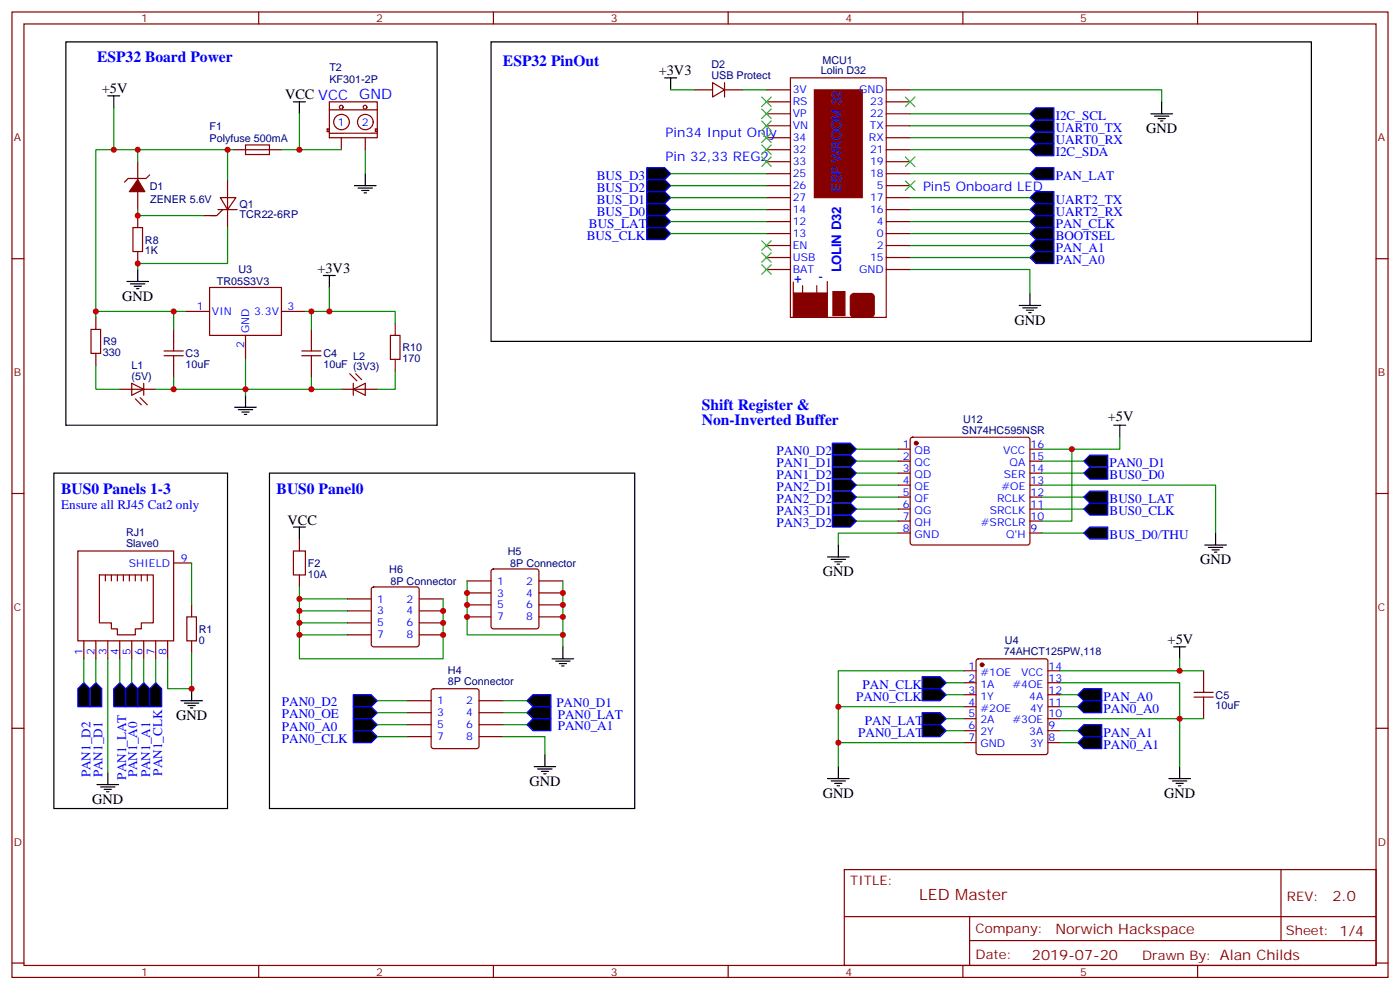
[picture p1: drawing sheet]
<svg xmlns="http://www.w3.org/2000/svg" width="412mm" height="292mm" viewBox="0 0 412 292" stroke-linecap="round" stroke-linejoin="round" font-family="sans-serif">
<path d="M19.4 12.3h109.4v112.9h-109.4zM144.6 12.3h241.7v88.2h-241.7zM15.9 139.3h51.1v98.8h-51.1zM79.4 139.3h107.6v98.8h-107.6z" fill="none" stroke="#000" stroke-width=".35"/>
<g fill="none" stroke="#870000" stroke-width=".35">
<path d="M3.5 3.5h405.4v284.4h-405.4zM7.1 7.1h398.2v277.2h-398.2zM76.2 3.5v3.6M145.3 3.5v3.6M214.5 3.5v3.6M283.6 3.5v3.6M352.8 3.5v3.6M96.4 37.9h.5v.9h-.5zM97 30h14.1v10.6h-14.1zM97 32.3h14.2M110.6 38h.5v.7h-.5zM111.1 39.2h-14.1"/>
<path d="M204.6 26.5h5.3M209.9 24.3l3.5 2.2-3.5 2.1zM213.4 26.5h5.3M213.4 24.3v4.3M225.8 26.5h7M225.8 30h7M225.8 33.5h7M225.8 37h7M232.8 22.9h28.3v70.6h-28.3zM261.1 26.5h7M261.1 30h7M261.1 33.5h7"/>
<path d="M261.1 37h7M40.6 47.6v5.3M40.6 56.4v5.3M44.1 51.5l-1.1 1.1h-5.3l-1 1M64.9 58.2h4.6l-2.5 3.5zM67 52.9v14.1M68.8 44.1h14.1M72.3 42.7h7.1v2.8h-7.1zM100.5 40.6v3.5M107.6 40.6v3.5M225.8 40.6h7M225.8 44.1h7"/>
<path d="M225.8 47.6h7M225.8 51.2h7M225.8 54.7h7M225.8 58.2h7M261.1 40.6h7M261.1 44.1h7M261.1 47.6h7M261.1 51.2h7M261.1 54.7h7M261.1 58.2h7M3.5 76.2h3.6M39.2 67h2.8v7.1h-2.8z"/>
<path d="M40.6 63.5v3.5M40.6 74.1v3.5M60 63.5h3.5M64.2 61.7h5.6M65.6 61.7l-1.7 1.8h-1.8M225.8 61.7h7M225.8 65.3h7M225.8 68.8h7M225.8 72.3h7M225.8 75.8h7M225.8 79.4h7M261.1 61.7h7"/>
<path d="M261.1 65.3h7M261.1 68.8h7M261.1 72.3h7M261.1 75.8h7M261.1 79.4h7M405.3 76.2h3.6M26.8 97h2.8v7.1h-2.8zM28.2 93.5v3.5M51.2 97v6.4M54.7 91.7h7M61.7 84.7h21.2v14.1h-21.2zM72.3 98.8v7"/>
<path d="M82.9 91.7h7.1M91.7 97v6.4M115 98.8h2.8v7h-2.8zM116.4 95.2v3.6M233.7 83.1v3.1M236.4 84.1v4.9M240.6 84.1v4.9M243.7 82.9v3.4M28.2 104.1v3.5M35.3 114.7h10.6M38.8 112.9l3.5 1.8-3.5 1.7zM39.9 117.5l1.7 1.7"/>
<path d="M41.3 117.1l2.1 2.1M42.3 112.9v3.5M48.3 104.8h5.7M48.3 103.4h5.7M51.2 104.8v6.3M88.9 104.8h5.6M88.9 103.4h5.6M91.7 104.8v6.3M100.5 114.7h10.6M103 110.1l2.1 2.1M104.1 114.7l3.5-1.8v3.5zM104.1 112.9v3.5"/>
<path d="M104.8 110.1l1.7 1.7M116.4 105.8v3.6M264.6 132.3h3.5M264.6 135.8h3.5M264.6 139.3h3.5M268.3 129l.5-.2h33.9l.5 .2 .2 .5v30.3l-.2 .5-.5 .2h-33.9l-.5-.2-.2-.5v-30.3zM303.4 132.3h3.5M303.4 135.8h3.5M303.4 139.3h3.5M3.5 145.3h3.6M88.2 158.8v3.5M264.6 142.9h3.5"/>
<path d="M264.6 146.4h3.5M264.6 149.9h3.5M264.6 153.5h3.5M264.6 157h3.5M303.4 142.9h3.5M303.4 146.4h3.5M303.4 149.9h3.5M303.4 153.5h3.5M303.4 157h3.5M405.3 145.3h3.6M22.9 162.3h28.3v26.4h-28.3zM29.3 169.3h15.9v14.1h-3.6v1.8h-1.7v1.8h-5.3v-1.8h-1.8v-1.8h-3.5z"/>
<path d="M31 169.3v1.8M32.8 169.3v1.8M34.6 169.3v1.8M36.3 169.3v1.8M38.1 169.3v1.8M39.9 169.3v1.8M41.6 169.3v1.8M43.4 169.3v1.8M51.2 165.8h5.2M56.4 178.2v3.5M86.4 162.3h3.6v7h-3.6zM88.2 169.3v3.6"/>
<path d="M102.3 176.4h7.1M102.3 179.9h7.1M109.6 173.1l.5-.2h12.7l.5 .2 .2 .5v16.2l-.3 .5-.4 .2h-12.7l-.5-.2-.2-.5v-16.2zM123.5 176.4h7M123.5 179.9h7M137.6 171.1h7M137.6 174.6h7M137.6 178.2h7M144.9 167.8l.4-.2h12.7l.5 .2 .2 .5v16.2l-.2 .5-.5 .2h-12.7l-.5-.2-.2-.5v-16.2zM158.7 171.1h7.1M158.7 174.6h7.1M158.7 178.2h7.1"/>
<path d="M24.7 188.7v5.3M28.2 188.7v5.3M31.7 188.7v5.3M35.3 188.7v5.3M38.8 188.7v5.3M42.3 188.7v5.3M45.9 188.7v5.3M49.4 188.7v5.3M55 181.7h2.9v7h-2.9zM56.4 188.7v3.6M102.3 183.4h7.1M102.3 187h7.1"/>
<path d="M123.5 183.4h7M123.5 187h7M137.6 181.7h7M158.7 181.7h7.1M284 197.6h3.5M287.7 194.2l.5-.2h19.8l.5 .2 .2 .5v26.8l-.3 .5-.4 .2h-19.8l-.5-.2-.2-.5v-26.8zM308.7 197.6h3.5M354.5 197.6v6.3M3.5 214.5h3.6M119.9 206.4h7.1M119.9 209.9h7.1M119.9 213.4h7.1"/>
<path d="M119.9 217h7.1M127.2 203.1l.5-.3h12.7l.5 .3 .2 .5v16.2l-.2 .5-.5 .2h-12.7l-.5-.2-.2-.5v-16.2zM141.1 206.4h7.1M141.1 209.9h7.1M141.1 213.4h7.1M141.1 217h7.1M284 201.1h3.5M284 204.6h3.5M284 208.1h3.5M284 211.7h3.5M284 215.2h3.5M284 218.7h3.5"/>
<path d="M308.7 201.1h3.5M308.7 204.6h3.5M308.7 208.1h3.5M308.7 211.7h3.5M308.7 215.2h3.5M308.7 218.7h3.5M351.7 205.3h5.7M351.7 203.9h5.7M354.5 205.3v6.4M405.3 214.5h3.6M248.7 256.1h156.6v28.2h-156.6zM377.3 256.1v20.9"/>
<path d="M248.7 270h156.5M285.6 277h119.6M285.6 270v14.1M3.5 283.6h3.6M76.2 284.3v3.6M145.3 284.3v3.6M214.5 284.3v3.6M283.6 284.3v3.6M352.8 284.3v3.6M405.3 283.6h3.6"/>
<circle cx="100.5" cy="31.6" r=".56"/>
<circle cx="100.6" cy="35.9" r="2.28"/>
<circle cx="107.5" cy="31.6" r=".56"/>
<circle cx="107.6" cy="35.9" r="2.28"/>
</g>
<g fill="#870000" stroke="#870000" stroke-width=".35">
<path d="M239.9 26.5h14.1v31.7h-14.1z"/>
<path d="M250.7 86.9l.8-.5h5l.6 .2 .4 .9v4.9l-.2 .7-.8 .4h-5l-.6-.2-.4-.9v-4.9z"/>
<path d="M245.4 85.9h3.5v7.1h-3.5z"/>
<path d="M233.7 86.3h10v7h-10z"/>
<path d="M246.6 88.6a1.14 1.14 0 0 1 1.7 1 1.14 1.14 0 0 1-1.7 1l-.4-1z"/>
<path d="M40.6 52.9l2.1 3.5h-4.6z"/>
<circle cx="269.9" cy="130.5" r=".53"/>
<circle cx="289.3" cy="195.8" r=".53"/>
</g>
<g fill="#000" stroke="#000" stroke-width=".35">
<path d="M31.7 28.2h3.6zM33.5 28.2v3.6zM86.4 30h3.6zM88.2 30v3.5zM195.8 22.9h3.5zM197.6 22.9v3.6zM339 33.5h6.4zM340.1 34.2h4.2zM341.1 34.9h2.2zM341.8 35.6h.7zM342.2 30v3.5zM104.4 54.7h6.4z"/>
<path d="M105.5 55.4h4.2zM106.5 56.1h2.2zM107.2 56.8h.7zM107.6 51.2v3.5zM37.4 82.9h6.3zM38.5 83.6h4.2zM39.5 84.3h2.1zM40.2 85h.7zM40.6 79.4v3.5zM95.2 81.1h3.6zM97 81.1v3.6zM300.2 90h6.4z"/>
<path d="M301.3 90.7h4.2zM302.3 91.4h2.1zM303 92.1h.7zM303.4 86.4v3.6zM69.1 119.9h6.4zM72.3 116.4v3.5zM70.2 120.7h4.2zM71.3 121.4h2.1zM72 122.1h.7zM328.1 125.2h3.5zM329.8 125.2v3.6zM86.4 155.2h3.6z"/>
<path d="M88.2 155.2v3.6zM243.8 164h6.3zM244.8 164.7h4.3zM245.9 165.5h2.1zM246.6 166.2h.7zM246.9 160.5v3.5zM354.9 160.5h6.3zM356 161.2h4.2zM357 161.9h2.1zM357.7 162.6h.7zM358.1 157v3.5zM162.6 194h6.4z"/>
<path d="M163.7 194.7h4.2zM164.7 195.4h2.2zM165.5 196.1h.7zM165.8 190.5v3.5zM345.7 190.5h3.5zM347.5 190.5v3.5zM53.3 206.4h6.3zM54.3 207.1h4.3zM55.4 207.8h2.1zM56.1 208.5h.7zM56.4 202.8v3.6zM28.6 231.1h6.3z"/>
<path d="M29.6 231.8h4.3zM30.7 232.5h2.1zM31.4 233.2h.7zM31.7 227.5v3.6zM157.3 225.8h6.4zM158.4 226.5h4.2zM159.5 227.2h2.1zM160.2 227.9h.7zM160.5 222.2v3.6zM243.8 229.3h6.3zM244.8 230h4.3zM245.9 230.7h2.1z"/>
<path d="M246.6 231.4h.7zM246.9 225.8v3.5zM344.3 229.3h6.4zM345.4 230h4.2zM346.4 230.7h2.1zM347.1 231.4h.7zM347.5 225.8v3.5z"/>
</g>
<g fill="#000" stroke="#00f" stroke-width=".35">
<path d="M305.2 35.3h5.2v3.5h-5.2l-1.8-1.8zM305.2 31.8h5.2v3.5h-5.2l-1.8-1.8zM190.5 56.4h5.3l1.8 1.8-1.8 1.8h-5.3zM190.5 52.9h5.3l1.8 1.8-1.8 1.7h-5.3zM190.5 49.4h5.3l1.8 1.8-1.8 1.7h-5.3zM303.4 58.2l1.8-1.8h5.2v3.6h-5.2zM303.4 51.2l1.8-1.8h5.2v3.5h-5.2zM305.2 42.3h5.2v3.6h-5.2l-1.8-1.8zM303.4 40.6l1.8-1.8h5.2v3.5h-5.2zM190.5 67h5.3l1.8 1.8-1.8 1.8h-5.3zM190.5 63.5h5.3l1.8 1.8-1.8 1.7h-5.3zM190.5 60h5.3l1.8 1.7-1.8 1.8h-5.3z"/>
<path d="M305.2 74.1h5.2v3.5h-5.2l-1.8-1.8zM303.4 72.3l1.8-1.7h5.2v3.5h-5.2zM305.2 67h5.2v3.6h-5.2l-1.8-1.8zM305.2 63.5h5.2v3.5h-5.2l-1.8-1.7zM305.2 60h5.2v3.5h-5.2l-1.8-1.8zM245.2 130.5h5.3l1.7 1.8-1.7 1.8h-5.3zM245.2 134.1h5.3l1.7 1.7-1.7 1.8h-5.3zM245.2 137.6h5.3l1.7 1.7-1.7 1.8h-5.3zM319.3 135.8l1.7-1.7h5.3v3.5h-5.3zM321 137.6h5.3v3.5h-5.3l-1.7-1.8zM245.2 141.1h5.3l1.7 1.8-1.7 1.7h-5.3zM245.2 144.6h5.3l1.7 1.8-1.7 1.8h-5.3z"/>
<path d="M245.2 148.2h5.3l1.7 1.7-1.7 1.8h-5.3zM245.2 151.7h5.3l1.7 1.8-1.7 1.7h-5.3zM321 148.2h5.3v3.5h-5.3l-1.7-1.8zM321 144.6h5.3v3.6h-5.3l-1.7-1.8zM321 155.2h5.3v3.6h-5.3l-1.7-1.8zM24.7 201.1l1.8 1.7v5.3h-3.6v-5.3zM28.2 201.1l1.8 1.7v5.3h-3.5v-5.3zM35.3 201.1l1.7 1.7v5.3h-3.5v-5.3zM38.8 201.1l1.8 1.7v5.3h-3.6v-5.3zM42.3 201.1l1.8 1.7v5.3h-3.5v-5.3zM45.9 201.1l1.7 1.7v5.3h-3.5v-5.3zM104.1 204.6h5.3l1.7 1.8-1.7 1.7h-5.3z"/>
<path d="M104.1 208.1h5.3l1.7 1.8-1.7 1.8h-5.3zM104.1 211.7h5.3l1.7 1.7-1.7 1.8h-5.3zM104.1 215.2h5.3l1.7 1.8-1.7 1.7h-5.3zM157 204.6h5.3v3.5h-5.3l-1.8-1.7zM155.2 209.9l1.8-1.8h5.3v3.6h-5.3zM155.2 213.4l1.8-1.7h5.3v3.5h-5.3zM271.6 199.3h5.3l1.8 1.8-1.8 1.7h-5.3zM271.6 209.9h5.3l1.8 1.8-1.8 1.7h-5.3zM271.6 202.8h5.3l1.8 1.8-1.8 1.8h-5.3zM271.6 213.4h5.3l1.8 1.8-1.8 1.8h-5.3zM319.3 202.8h5.3v3.6h-5.3l-1.8-1.8zM319.3 213.4h5.3v3.6h-5.3l-1.8-1.8z"/>
<path d="M317.5 208.1l1.8-1.7h5.3v3.5h-5.3zM319.3 217h5.3v3.5h-5.3l-1.8-1.8z"/>
</g>
<g fill="none" stroke="#008700" stroke-width=".35">
<path d="M33.5 31.8v12.3M88.2 33.5v10.6h12.3M197.6 26.5h7M218.7 26.5h7.1M268.1 26.5h74.1v3.5M268.1 33.5h35.3M268.1 37h35.3M40.6 44.1v3.5M67 44.1v8.8M68.8 44.1h-40.6v47.6M82.9 44.1h5.3M107.6 44.1v7.1"/>
<path d="M197.6 58.2h28.2M197.6 54.7h28.2M197.6 51.2h28.2M268.1 58.2h35.3M268.1 51.2h35.3M268.1 44.1h35.3M268.1 40.6h35.3M40.6 61.7v1.8h19.4M67 67v10.6h-26.4v1.8M197.6 68.8h28.2M197.6 65.3h28.2M197.6 61.7h28.2"/>
<path d="M268.1 79.4h35.3v7M268.1 68.8h35.3M268.1 65.3h35.3M268.1 61.7h35.3M268.1 75.8h35.3M268.1 72.3h35.3M51.2 91.7h-23v1.8M54.7 91.7h-3.5v5.3M90 91.7h26.4v3.5M91.7 91.7v5.3M97 84.7v7M28.2 107.6v7.1h7.1"/>
<path d="M51.2 111.1v3.6M72.3 105.8v10.6M91.7 111.1v3.6h-45.8M91.7 114.7h8.8M116.4 109.4v5.3h-5.3M252.2 132.3h12.4M252.2 135.8h12.4M252.2 139.3h12.4M306.9 135.8h12.4M306.9 139.3h12.4M315.7 132.3v21.2h-8.8M329.8 128.8v3.5h-22.9"/>
<path d="M252.2 142.9h12.4M252.2 146.4h12.4M252.2 149.9h12.4M252.2 153.5h12.4M264.6 157h-17.7v3.5M306.9 142.9h51.2v14.1M306.9 146.4h12.4M306.9 149.9h12.4M306.9 157h12.4M56.4 165.8v12.4M88.2 172.9v3.5h14.1M88.2 176.4v10.6"/>
<path d="M88.2 179.9h14.1M130.5 176.4v17.6h-42.3v-7h14.1M137.6 171.1v15.9h28.2v-15.9M24.7 194v7.1M28.2 194v7.1M31.7 194v33.5M35.3 194v7.1M38.8 194v7.1M42.3 194v7.1M45.9 194v7.1M56.4 192.3v10.5h-7v-8.8M88.2 183.4h14.1"/>
<path d="M165.8 187v3.5M284 197.6h-37.1v28.2M347.5 194v3.6h-35.3M347.5 197.6h7M111.1 213.4h8.8M111.1 209.9h8.8M111.1 206.4h8.8M111.1 217h8.8M148.2 217h12.3v5.2M148.2 213.4h7M148.2 209.9h7M148.2 206.4h7"/>
<path d="M246.9 208.1h37.1M246.9 218.7h37.1M278.7 204.6h5.3M278.7 215.2h5.3M278.7 201.1h5.3M278.7 211.7h5.3M312.2 201.1h35.3v10.6h-35.3M312.2 204.6h5.3M312.2 215.2h5.3M312.2 208.1h5.3M312.2 218.7h5.3M354.5 211.7h-7v14.1"/>
</g>
<g fill="#c00">
<circle cx="88.2" cy="179.9" r=".88"/>
<circle cx="88.2" cy="187" r=".88"/>
<circle cx="88.2" cy="176.4" r=".88"/>
<circle cx="130.5" cy="187" r=".88"/>
<circle cx="97" cy="91.7" r=".88"/>
<circle cx="91.7" cy="114.7" r=".88"/>
<circle cx="51.2" cy="114.7" r=".88"/>
<circle cx="67" cy="44.1" r=".88"/>
<circle cx="88.2" cy="44.1" r=".88"/>
<circle cx="347.5" cy="197.6" r=".88"/>
<circle cx="246.9" cy="208.1" r=".88"/>
<circle cx="315.7" cy="132.3" r=".88"/>
<circle cx="347.5" cy="211.7" r=".88"/>
<circle cx="246.9" cy="218.7" r=".88"/>
<circle cx="40.6" cy="44.1" r=".88"/>
<circle cx="56.4" cy="202.8" r=".88"/>
<circle cx="165.8" cy="178.2" r=".88"/>
<circle cx="165.8" cy="174.6" r=".88"/>
<circle cx="137.6" cy="181.7" r=".88"/>
<circle cx="137.6" cy="178.2" r=".88"/>
<circle cx="137.6" cy="174.6" r=".88"/>
<circle cx="165.8" cy="187" r=".88"/>
<circle cx="165.8" cy="181.7" r=".88"/>
<circle cx="40.6" cy="63.5" r=".88"/>
<circle cx="40.6" cy="77.6" r=".88"/>
<circle cx="130.5" cy="183.4" r=".88"/>
<circle cx="130.5" cy="179.9" r=".88"/>
<circle cx="51.2" cy="91.7" r=".88"/>
<circle cx="72.3" cy="114.7" r=".88"/>
<circle cx="91.7" cy="91.7" r=".88"/>
<circle cx="28.2" cy="91.7" r=".88"/>
<circle cx="33.5" cy="44.1" r=".88"/>
<circle cx="88.2" cy="183.4" r=".88"/>
</g>
<g fill="none" stroke="#3c3" stroke-width=".35">
<path d="M224.4 28.6l2.8 2.8M224.4 32.1l2.8 2.8M224.4 35.6l2.8 2.9M224.4 39.2l2.8 2.8M227.2 28.6l-2.8 2.8M227.2 32.1l-2.8 2.8M227.2 35.6l-2.8 2.9M227.2 39.2l-2.8 2.8M266.7 28.6l2.8 2.8M269.5 28.6l-2.8 2.8M224.4 46.2l2.8 2.8M224.4 42.7l2.8 2.8"/>
<path d="M227.2 46.2l-2.8 2.8M227.2 42.7l-2.8 2.8M266.7 53.3l2.8 2.8M266.7 46.2l2.8 2.8M269.5 53.3l-2.8 2.8M269.5 46.2l-2.8 2.8M224.4 70.9l2.8 2.8M224.4 74.4l2.8 2.9M224.4 78l2.8 2.8M227.2 70.9l-2.8 2.8M227.2 74.4l-2.8 2.9M227.2 78l-2.8 2.8"/>
</g>
<g font-size="4.6" fill="#00f">
<text x="28.6" y="18.3">ESP32 Board Power</text>
<text x="148.2" y="19.4">ESP32 PinOut</text>
<text x="206.7" y="120.7">Shift Register &amp;</text>
<text x="206.7" y="125.2">Non-Inverted Buffer</text>
<text x="18" y="145.3">BUS0 Panels 1-3</text>
<text x="81.5" y="145.3">BUS0 Panel0</text>
</g>
<text font-size="4.6" fill="#800" x="270.8" y="265.1">LED Master</text>
<g font-size="4.2">
<text x="194" y="22.2">+3V3</text>
<text x="30" y="27.5">+5V</text>
<text x="84" y="29.3">VCC VCC</text>
<text x="337.6" y="39.2">GND</text>
<text x="93.5" y="80.4">+3V3</text>
<text x="36" y="88.5">GND</text>
<text x="298.8" y="95.6">GND</text>
<text x="326.3" y="124">+5V</text>
<text x="84.7" y="154.5">VCC</text>
<text x="353.5" y="166.2">GND</text>
<text x="242.4" y="169.7">GND</text>
<text x="344" y="189.8">+5V</text>
<text x="51.9" y="212">GND</text>
<text x="155.9" y="231.4">GND</text>
<text x="27.2" y="236.7">GND</text>
<text x="242.4" y="234.9">GND</text>
<text x="342.9" y="234.9">GND</text>
</g>
<text font-size="4.2" fill="#00f" x="105.8" y="29.3">GND</text>
<g font-size="4.2" fill="#800">
<text x="392.5" y="265.4">2.0</text>
<text x="310.9" y="274.9">Norwich Hackspace</text>
<text x="304" y="282.7">2019-07-20</text>
</g>
<g font-size="3.9" fill="#00f">
<text x="311" y="35.3">I2C_SCL</text>
<text x="196" y="40.3">Pin34 Input Only</text>
<text x="311" y="38.8">UART0_TX</text>
<text x="196" y="47.4">Pin 32,33 REG2</text>
<text x="311" y="45.9">I2C_SDA</text>
<text x="311" y="42.3">UART0_RX</text>
<text x="175.8" y="52.9">BUS_D3</text>
<text x="311" y="52.9">PAN_LAT</text>
<text x="175.8" y="60">BUS_D1</text>
<text x="175.8" y="56.4">BUS_D2</text>
<text x="247.8" y="56.6" transform="rotate(-90 247.8 56.6)">ESP WROOM 32</text>
<text x="271.9" y="56.2">Pin5 Onboard LED</text>
<text x="311" y="60">UART2_TX</text>
<text x="175.8" y="63.5">BUS_D0</text>
<text x="311" y="63.5">UART2_RX</text>
<text x="172.8" y="70.6">BUS_CLK</text>
<text x="173.5" y="67">BUS_LAT</text>
<text x="311" y="70.6">BOOTSEL</text>
<text x="311" y="67">PAN_CLK</text>
<text x="311" y="77.6">PAN_A0</text>
<text x="311" y="74.1">PAN_A1</text>
<text x="233.9" y="83.3">+</text>
<text x="241.1" y="82.9">-</text>
<text x="247.7" y="80.2" transform="rotate(-90 247.7 80.2)">LOLIN D32</text>
<text x="228.7" y="134.1">PAN0_D2</text>
<text x="228.7" y="137.6">PAN1_D1</text>
<text x="326.8" y="137.6">PAN0_D1</text>
<text x="228.7" y="141.1">PAN1_D2</text>
<text x="326.8" y="141.1">BUS0_D0</text>
<text x="18" y="149.9">Ensure all RJ45 Cat2 only</text>
<text x="228.7" y="144.6">PAN2_D1</text>
<text x="228.7" y="148.2">PAN2_D2</text>
<text x="326.8" y="148.2">BUS0_LAT</text>
<text x="228.7" y="151.7">PAN3_D1</text>
<text x="228.7" y="155.2">PAN3_D2</text>
<text x="326.8" y="151.7">BUS0_CLK</text>
<text x="326.8" y="158.8">BUS_D0/THU</text>
<text x="254.1" y="202.8">PAN_CLK</text>
<text x="83" y="208">PAN0_D2</text>
<text x="163.9" y="208.2">PAN0_D1</text>
<text x="252.2" y="206.4">PAN0_CLK</text>
<text x="325.1" y="206.4">PAN_A0</text>
<text x="325.1" y="209.9">PAN0_A0</text>
<text x="83" y="211.5">PAN0_OE</text>
<text x="83" y="215.4">PAN0_A0</text>
<text x="164.3" y="211.8">PAN0_LAT</text>
<text x="164.3" y="214.9">PAN0_A1</text>
<text x="254.8" y="213.4">PAN_LAT</text>
<text x="83" y="218.9">PAN0_CLK</text>
<text x="252.8" y="217">PAN0_LAT</text>
<text x="325.1" y="217">PAN_A1</text>
<text x="325.1" y="220.5">PAN0_A1</text>
<text x="26.6" y="229" transform="rotate(-90 26.6 229)">PAN1_D2</text>
<text x="30.2" y="229" transform="rotate(-90 30.2 229)">PAN1_D1</text>
<text x="37.2" y="229.6" transform="rotate(-90 37.2 229.6)">PAN1_LAT</text>
<text x="40.4" y="229" transform="rotate(-90 40.4 229)">PAN1_A0</text>
<text x="44.3" y="229" transform="rotate(-90 44.3 229)">PAN1_A1</text>
<text x="47.8" y="228.4" transform="rotate(-90 47.8 228.4)">PAN1_CLK</text>
</g>
<g font-size="3.9" fill="#800">
<text x="250.5" y="260.7">TITLE:</text>
<text x="379.1" y="265.4">REV:</text>
<text x="287.4" y="274.9">Company:</text>
<text x="378.7" y="275.5">Sheet: 1/4</text>
<text x="287.4" y="282.6">Date:</text>
<text x="336.4" y="282.7">Drawn By: Alan Childs</text>
</g>
<g font-size="3.2" fill="#800">
<text x="41.6" y="6.5">1</text>
<text x="110.8" y="6.5">2</text>
<text x="179.9" y="6.5">3</text>
<text x="249.1" y="6.5">4</text>
<text x="318.2" y="6.5">5</text>
<text x="4.1" y="41.6">A</text>
<text x="405.9" y="41.6">A</text>
<text x="4.1" y="110.8">B</text>
<text x="405.9" y="110.8">B</text>
<text x="4.1" y="179.9">C</text>
<text x="405.9" y="179.9">C</text>
<text x="4.1" y="249.1">D</text>
<text x="405.9" y="249.1">D</text>
<text x="41.6" y="287.3">1</text>
<text x="110.8" y="287.3">2</text>
<text x="179.9" y="287.3">3</text>
<text x="249.1" y="287.3">4</text>
<text x="318.2" y="287.3">5</text>
</g>
<g font-size="3.2" fill="#000080">
<text x="97" y="21">T2</text>
<text x="209.5" y="23.3">USB Protect</text>
<text x="209.5" y="20.1">D2</text>
<text x="241.8" y="21.9">Lolin D32</text>
<text x="242.3" y="18.9">MCU1</text>
<text x="97" y="24.5">KF301-2P</text>
<text x="61.7" y="41.8">Polyfuse 500mA</text>
<text x="61.7" y="38.3">F1</text>
<text x="44.1" y="55.9">D1</text>
<text x="44.2" y="59.8">ZENER 5.6V</text>
<text x="70.6" y="64.3">TCR22-6RP</text>
<text x="70.6" y="61.2">Q1</text>
<text x="42.7" y="71.7">R8</text>
<text x="42.7" y="74.8">1K</text>
<text x="63.9" y="84">TR05S3V3</text>
<text x="70.2" y="80.4">U3</text>
<text x="30.3" y="101.7">R9</text>
<text x="30.3" y="104.9">330</text>
<text x="54.7" y="105.2">C3</text>
<text x="95.2" y="105.2">C4</text>
<text x="104" y="105.9">L2</text>
<text x="118.5" y="106.6">170</text>
<text x="118.5" y="103.4">R10</text>
<text x="38.7" y="111.8">(5V)</text>
<text x="38.7" y="108.7">L1</text>
<text x="54.7" y="108.4">10uF</text>
<text x="95.2" y="108.4">10uF (3V3)</text>
<text x="283.7" y="124.5">U12</text>
<text x="283.3" y="127.7">SN74HC595NSR</text>
<text x="37.1" y="158">RJ1</text>
<text x="37.1" y="161.2">Slave0</text>
<text x="90.7" y="166.9">F2</text>
<text x="149.6" y="163.3">H5</text>
<text x="150.3" y="166.9">8P Connector</text>
<text x="90.7" y="170.1">10A</text>
<text x="114.7" y="168.8">H6</text>
<text x="115" y="172.2">8P Connector</text>
<text x="58.6" y="189.6">0</text>
<text x="58.6" y="186.3">R1</text>
<text x="296" y="189.8">U4</text>
<text x="295.7" y="193">74AHCT125PW,118</text>
<text x="131.9" y="201.8">8P Connector</text>
<text x="132" y="198.6">H4</text>
<text x="358.1" y="208.9">10uF</text>
<text x="358.1" y="205.8">C5</text>
</g>
<g font-size="3.2" fill="#00f">
<text x="233.5" y="27.5">3V</text>
<text x="253.1" y="27.5">GND</text>
<text x="233.5" y="31">RS</text>
<text x="233.5" y="34.6">VP</text>
<text x="256.3" y="31">23</text>
<text x="256.3" y="34.6">22</text>
<text x="99.5" y="37">1</text>
<text x="106.6" y="37">2</text>
<text x="233.5" y="38.1">VN</text>
<text x="233.5" y="41.6">34</text>
<text x="256" y="41.6">RX</text>
<text x="256.2" y="38.1">TX</text>
<text x="233.5" y="45.2">32</text>
<text x="256.3" y="45.2">21</text>
<text x="233.5" y="48.7">33</text>
<text x="233.5" y="52.2">25</text>
<text x="256.3" y="48.7">19</text>
<text x="256.3" y="52.2">18</text>
<text x="233.5" y="55.7">26</text>
<text x="233.5" y="59.3">27</text>
<text x="256.3" y="59.3">17</text>
<text x="258.3" y="55.7">5</text>
<text x="233.5" y="62.8">14</text>
<text x="256.3" y="62.8">16</text>
<text x="233.5" y="66.3">12</text>
<text x="233.5" y="69.9">13</text>
<text x="258.3" y="66.3">4</text>
<text x="258.3" y="69.9">0</text>
<text x="233.5" y="73.4">EN</text>
<text x="233.5" y="76.9">USB</text>
<text x="256.3" y="76.9">15</text>
<text x="258.3" y="73.4">2</text>
<text x="233.5" y="80.4">BAT</text>
<text x="253.1" y="80.4">GND</text>
<text x="58" y="91.4">1</text>
<text x="62.4" y="92.8">VIN</text>
<text x="74.8" y="92.8">3.3V</text>
<text x="84.7" y="91.4">3</text>
<text x="73.4" y="98.1" transform="rotate(-90 73.4 98.1)">GND</text>
<text x="72" y="102.6" transform="rotate(-90 72 102.6)">2</text>
<text x="265.9" y="131.9">1</text>
<text x="303.6" y="131.9">16</text>
<text x="265.9" y="135.5">2</text>
<text x="269.4" y="133.7">QB</text>
<text x="269.4" y="137.2">QC</text>
<text x="295.5" y="133.7">VCC</text>
<text x="297.4" y="137.2">QA</text>
<text x="303.6" y="135.5">15</text>
<text x="265.9" y="139">3</text>
<text x="265.9" y="142.5">4</text>
<text x="269.4" y="140.8">QD</text>
<text x="295.7" y="140.8">SER</text>
<text x="303.6" y="142.5">13</text>
<text x="303.6" y="139">14</text>
<text x="265.9" y="146.1">5</text>
<text x="265.9" y="149.6">6</text>
<text x="269.4" y="144.3">QE</text>
<text x="269.4" y="147.8">QF</text>
<text x="293.7" y="147.8">RCLK</text>
<text x="295" y="144.3">#OE</text>
<text x="303.6" y="149.6">11</text>
<text x="303.6" y="146.1">12</text>
<text x="265.9" y="153.1">7</text>
<text x="269.4" y="151.3">QG</text>
<text x="269.4" y="154.9">QH</text>
<text x="288.9" y="154.9">#SRCLR</text>
<text x="291.5" y="151.3">SRCLK</text>
<text x="303.6" y="153.1">10</text>
<text x="265.9" y="156.6">8</text>
<text x="269.4" y="158.4">GND</text>
<text x="296.4" y="158.4">Q'H</text>
<text x="303.6" y="156.6">9</text>
<text x="38" y="166.9">SHIELD</text>
<text x="53.3" y="165.5">9</text>
<text x="146.4" y="172.2">1</text>
<text x="155" y="172.2">2</text>
<text x="111.1" y="177.4">1</text>
<text x="119.7" y="177.4">2</text>
<text x="146.4" y="175.7">3</text>
<text x="146.4" y="179.2">5</text>
<text x="155" y="175.7">4</text>
<text x="155" y="179.2">6</text>
<text x="111.1" y="181">3</text>
<text x="111.1" y="184.5">5</text>
<text x="119.7" y="181">4</text>
<text x="119.7" y="184.5">6</text>
<text x="146.4" y="182.7">7</text>
<text x="155" y="182.7">8</text>
<text x="111.1" y="188">7</text>
<text x="119.7" y="188">8</text>
<text x="24.3" y="192.9" transform="rotate(-90 24.3 192.9)">1</text>
<text x="27.9" y="192.9" transform="rotate(-90 27.9 192.9)">2</text>
<text x="31.4" y="192.9" transform="rotate(-90 31.4 192.9)">3</text>
<text x="34.9" y="192.9" transform="rotate(-90 34.9 192.9)">4</text>
<text x="38.5" y="192.9" transform="rotate(-90 38.5 192.9)">5</text>
<text x="42" y="192.9" transform="rotate(-90 42 192.9)">6</text>
<text x="45.5" y="192.9" transform="rotate(-90 45.5 192.9)">7</text>
<text x="49" y="192.9" transform="rotate(-90 49 192.9)">8</text>
<text x="285.3" y="197.2">1</text>
<text x="308.9" y="197.2">14</text>
<text x="285.3" y="200.7">2</text>
<text x="288.8" y="199">#1OE</text>
<text x="288.8" y="202.5">1A</text>
<text x="298.3" y="202.5">#4OE</text>
<text x="300.8" y="199">VCC</text>
<text x="308.9" y="200.7">13</text>
<text x="128.8" y="207.4">1</text>
<text x="137.3" y="207.4">2</text>
<text x="285.3" y="204.3">3</text>
<text x="285.3" y="207.8">4</text>
<text x="288.8" y="206">1Y</text>
<text x="288.8" y="209.6">#2OE</text>
<text x="303.2" y="206">4A</text>
<text x="303.4" y="209.6">4Y</text>
<text x="308.9" y="207.8">11</text>
<text x="308.9" y="204.3">12</text>
<text x="128.8" y="211">3</text>
<text x="128.8" y="214.5">5</text>
<text x="137.3" y="211">4</text>
<text x="137.3" y="214.5">6</text>
<text x="285.3" y="211.3">5</text>
<text x="285.3" y="214.8">6</text>
<text x="288.8" y="213.1">2A</text>
<text x="298.3" y="213.1">#3OE</text>
<text x="308.9" y="214.8">9</text>
<text x="308.9" y="211.3">10</text>
<text x="128.8" y="218">7</text>
<text x="137.3" y="218">8</text>
<text x="285.3" y="218.4">7</text>
<text x="288.8" y="216.6">2Y</text>
<text x="288.8" y="220.1">GND</text>
<text x="303.2" y="216.6">3A</text>
<text x="303.4" y="220.1">3Y</text>
<text x="308.9" y="218.4">8</text>
</g>
</svg>
